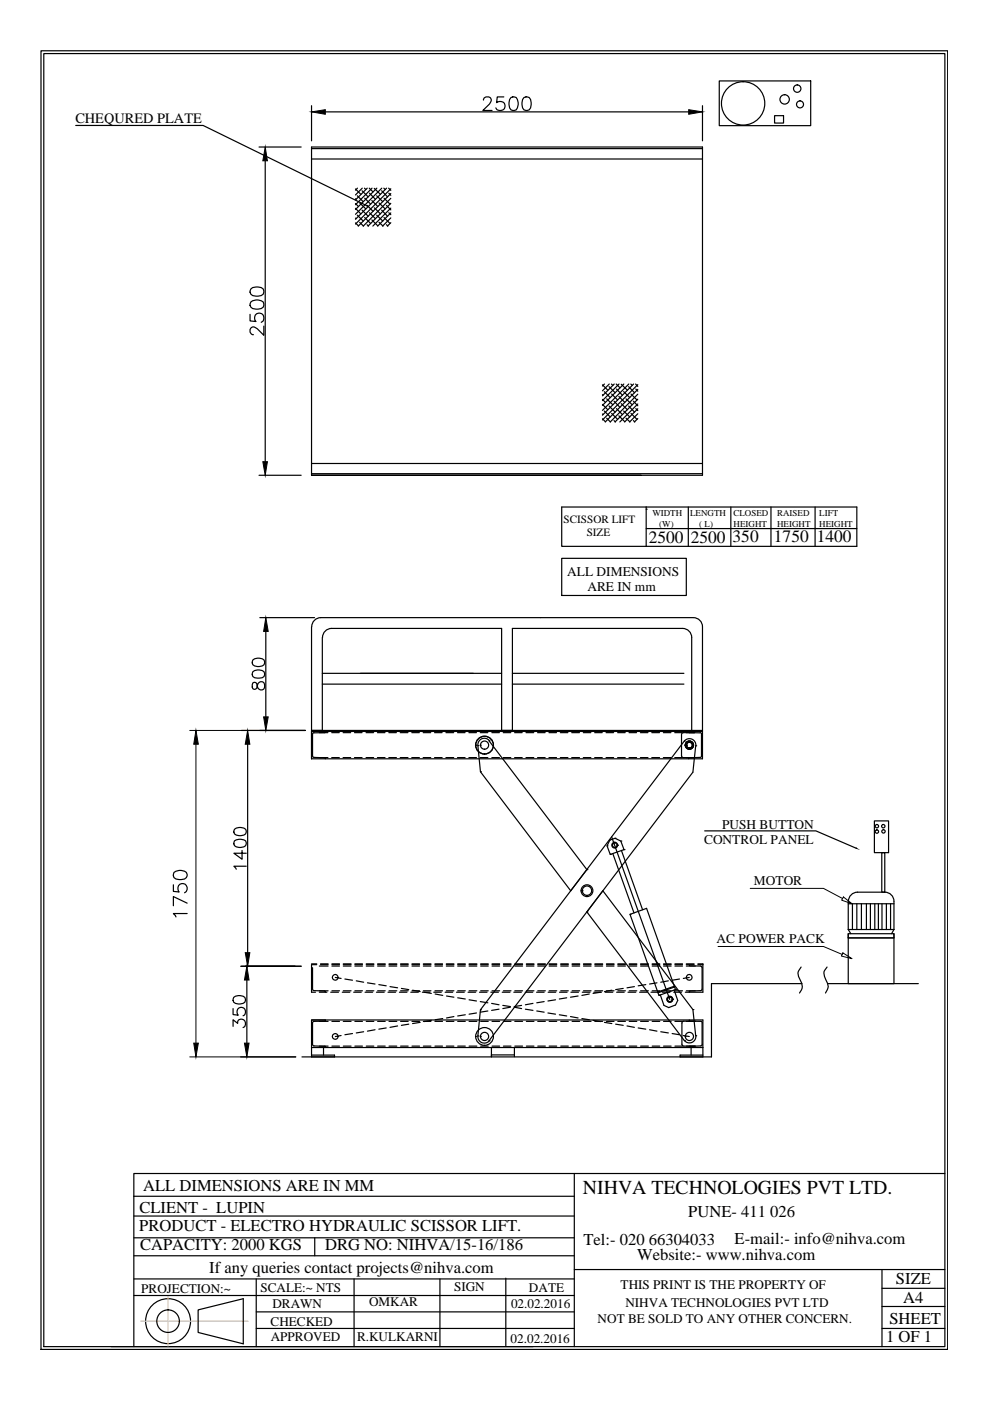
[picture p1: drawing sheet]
<svg xmlns="http://www.w3.org/2000/svg" width="210mm" height="297mm" viewBox="0 0 210 297" stroke-linecap="round" stroke-linejoin="round" font-family="sans-serif">
<!-- layer: 0 -->
<g fill="none" stroke="#000" stroke-width=".25">
<path d="M8.7 10.8h192.2v275.3h-192.2zM9.3 11.4h191v274.1h-191zM152.5 17.2h19.4v9.4h-19.4zM16.1 26.6h27l34.8 17.1M54.9 31.2h9M56.2 34.1v63.8M66.1 22.4v7.5M66.1 33.7h82.8M66.1 31.5h82.8M69 23.7h77M75.8 39.9l-.4 .4M76.8 39.9l-1.4 1.4"/>
<path d="M77.3 39.9l.3 .3M77.9 39.9l-2.5 2.5M78.3 39.9l.8 .8M78.9 39.9l-3.5 3.5M79.3 39.9l1.4 1.3M79.9 39.9l-4.5 4.5M81 39.9l-5.6 5.5M81.4 39.9l.3 .3M82 39.9l-6.6 6.6M82.4 39.9l.5 .5M102.5 21.2a.65 .65 0 0 1 .6-.7h.5a.69 .69 0 0 1 .4 1.1l-1.6 1.8h1.9M106.8 20.5h-1.4l-.1 1.3a1.03 1.03 0 0 1 1.5 0 1.03 1.03 0 0 1-.2 1.5 1.03 1.03 0 0 1-1.5-.4"/>
<path d="M108.3 20.7a.93 .93 0 0 1 1.4 .4 2.23 2.23 0 0 1-.3 2.2 .97 .97 0 0 1-1.4-.4 2.4 2.4 0 0 1 .3-2.2zM111.1 20.7a.98 .98 0 0 1 1.4 .4 2.4 2.4 0 0 1-.3 2.2 .98 .98 0 0 1-1.4-.4 2.4 2.4 0 0 1 .3-2.2zM148.9 22.4v7.5M164.2 24.5h1.9v1.6h-1.9zM75.4 47.3l.6 .6M75.4 46.2l.1 .2M75.4 44.2l1.1 1.2M75.4 43.2l.6 .6M75.4 42.1l.1 .2M75.4 40.1l1.1 1.1M75.7 45.6l1.3 1.3M75.7 41.5l1.3 1.3"/>
<path d="M76.3 47.1l.8 .8M76.3 43l1.3 1.3M76.8 44.5l1.3 1.4M76.8 40.4l1.3 1.4M77.3 46.1l1.3 1.3M77.3 42l1.3 1.3M77.8 47.6l.3 .3M77.8 43.5l1.3 1.3M78.3 45.1l1.3 1.3M78.3 41l1.3 1.3M78.8 42.5l1.3 1.3M79.3 44l1.4 1.4"/>
<path d="M79.9 45.6l1.3 1.3M79.9 41.5l1.3 1.3M80.4 47.1l.8 .8M80.4 43l1.3 1.3M80.9 44.5l1.3 1.4M80.9 40.4l1.3 1.4M81.4 46.1l1.3 1.3M81.4 42l1.3 1.3M81.9 47.6l.3 .3M81.9 43.5l1 1M82.4 45.1l.5 .4M82.4 41l.5 .4"/>
<path d="M82.9 40l-7.5 7.5M82.9 41l-6.9 6.9M82.9 42.1l-5.9 5.8M82.9 43.1l-4.9 4.8M82.9 44.1l-3.8 3.8M82.9 45.1l-2.8 2.8-1.3-1.3M82.9 46.2l-1.8 1.7M82.9 47.2l-.8 .7M53 66.6v1.4l1.3 .2a1.02 1.02 0 0 1 0-1.6 1.02 1.02 0 0 1 1.5 .3 1.02 1.02 0 0 1-.4 1.4M53.2 64a2.2 2.2 0 0 1 2.6 0 .97 .97 0 0 1-.4 1.4 2.4 2.4 0 0 1-2.2-.3l-.2-.4zM53.2 61.3a2.2 2.2 0 0 1 2.6 0 .98 .98 0 0 1-.4 1.4 2.4 2.4 0 0 1-2.2-.3l-.2-.5zM55.9 69.1v2l-1.4-1.4a.89 .89 0 0 0-1.3-.1l-.2 .3a.95 .95 0 0 0 .6 1.1h.1"/>
<path d="M66.1 98.3h82.8M127.7 88.8l.7 .6M127.7 87.8l.2 .1M127.7 85.7l1.2 1.2M127.7 84.7l.7 .6M127.7 83.7l.2 .1M127.7 81.6l1.2 1.1M128.1 87.1l1.3 1.3M128.1 83l1.3 1.3M128.2 81.4l-.5 .4M128.6 88.7l.8 .8M128.6 84.6l1.3 1.2"/>
<path d="M129.1 86.1l1.3 1.3M129.1 82l1.3 1.3M129.2 81.4l-1.5 1.5M129.6 81.4l.3 .3M129.7 87.6l1.3 1.3M129.7 83.5l1.3 1.3M130.2 89.2l.3 .3M130.2 85.1l1.3 1.3M130.2 81.4l-2.5 2.5M130.7 81.4l.8 .8M130.7 86.6l1.3 1.3M130.7 82.5l1.3 1.3"/>
<path d="M131.2 88.2l1.3 1.2M131.2 84l1.3 1.3M131.2 81.4l-3.5 3.5M131.7 85.6l1.3 1.3M131.7 81.5l1.3 1.2M132.2 87.1l1.3 1.3M132.2 83l1.3 1.3M132.3 81.4l-4.6 4.6M132.7 88.7l.9 .8M132.7 84.6l1.3 1.2M133.3 86.1l1.2 1.3M133.3 82l1.2 1.3"/>
<path d="M133.3 81.4l-5.6 5.6M133.7 81.4l.3 .3M133.8 87.6l1.3 1.3M133.8 83.5l1.3 1.3M134.3 89.2l.3 .3M134.3 85.1l.9 .9M134.3 81.4l-6.6 6.6M134.8 81.4l.4 .5M134.8 86.6l.4 .5M134.8 82.5l.4 .4M135.2 81.5l-7.5 7.5M135.2 82.6l-6.9 6.9"/>
<path d="M135.2 83.6l-5.8 5.9M135.2 84.6l-4.8 4.9M135.2 85.7l-3.8 3.8M135.2 86.7l-2.8 2.8M135.2 87.7l-1.7 1.8M135.2 88.7l-.7 .8M54.9 100.8h9M66.1 100.8v-69.6h82.8v69.6h-82.8h69.8M66.1 100.4h82.8M119.1 107.5h62.6v8.3h-62.6zM119.1 118.4h26.4v7.9h-26.4zM137 108h.1"/>
<path d="M137 107.5v8.3M137 112.1h44.7M145.9 107.5v8.3M155 107.5v8.3M163.5 107.5v8.3M172.8 107.5v8.3M53.6 139.9a1.99 1.99 0 0 1 2.4 0 .87 .87 0 0 1-.4 1.3 2.1 2.1 0 0 1-2-.3l-.1-.3zM55.1 131h11.6M56.4 133.9v18.1M68.3 135.2v19.7M68.4 135.2a1.93 1.93 0 0 1 1.9-2h36.1v21.7h2.2v-21.7h36.1a1.93 1.93 0 0 1 2 2v19.7M147 131h-79a1.93 1.93 0 0 0-1.9 1.9"/>
<path d="M147 131a1.93 1.93 0 0 1 1.9 1.9v28h-82.8v-28M51.2 154.9h13.5M52.5 157.8v44.2M53.6 144.8a.94 .94 0 0 0 .3 1.3h.2a1.29 1.29 0 0 0 .6-1.2 .74 .74 0 0 1 .8-.4 .74 .74 0 0 1 .6 .7v.5a.77 .77 0 0 1-.8 .6 .77 .77 0 0 1-.7-.7l-.1-.6a.51 .51 0 0 0-.9-.2zM53.6 142.4a1.99 1.99 0 0 1 2.4 0 .87 .87 0 0 1-.4 1.3 2.47 2.47 0 0 1-2-.3l-.1-.3zM66.1 155.1h82.8M66.1 154.9h82.8M67.7 155.3h1.8M68.3 142.8h38.1M68.3 145h38.1M69 155.1v.1M69 155.2l-.2 .1h-2.2l-.3 .4v4.7l.3 .2 2.2 .1"/>
<path d="M70.3 155.3h1.6M72.7 155.3h1.7M75.2 155.3h1.6M77.6 155.3h1.6M80 155.3h1.6M82.4 155.3h1.6M84.9 155.3h1.6M87.3 155.3h1.6M89.7 155.3h1.6M92.1 155.3h1.6M94.5 155.3h1.7M97 155.3h1.6"/>
<path d="M99.4 155.3h1.6M100.8 158h.1M101.3 158.1h.1M101.8 158h.1M101.8 155.3h1.6M103.7 157.1l20.7 27.3-3.4 4.5-19.1-25.3-.6-5.5M103.7 157.1h.1M103.7 157a1.38 1.38 0 0 0-1.5-.4 1.38 1.38 0 0 0-.9 1.4M104.3 155.3h1.6M106.7 155.3h1.6M108.6 142.8h36.4M108.6 145h36.4"/>
<path d="M109.1 155.3h1.6M111.5 155.3h1.7M114 155.3h1.6M116.4 155.3h1.6M118.8 155.3h1.6M121.2 155.3h1.7M123.7 155.3h1.6M126.1 155.3h1.6M128.5 155.3h1.6M131 155.3h1.6M133.4 155.3h1.6M135.8 155.3h1.6"/>
<path d="M138.2 155.3h1.6M140.6 155.3h1.7M143.1 155.3h1.6M144.5 155.8v4.4l.4 .4M144.9 155.3h2.4M144.9 155.3l-.4 .4M145.1 157.1l-43.2 57-.6 5.5M145.1 157.1h.1M145.1 157.1a1.38 1.38 0 0 1 1.6-.4 1.38 1.38 0 0 1 .8 1.4M145.3 158h.1M145.5 158h.1M146 155.1l.2 .2"/>
<path d="M146.1 155.3l2.3 .1M147.5 158.1h.1M147.5 158.1l-.6 5.6-43.2 57M148.5 155.3l.3 .4M148.7 155.7v4.6M49.7 178.3a2.19 2.19 0 0 1 2.4 0 .87 .87 0 0 1-.4 1.2 2.1 2.1 0 0 1-2-.2l-.1-.4zM49.7 175.8a1.99 1.99 0 0 1 2.4 0 .83 .83 0 0 1-.4 1.3 2.1 2.1 0 0 1-2-.3l-.1-.4zM67.7 160.6h1.8M68.9 160.6l.1 .2M69 160.8v.1M70.3 160.6h1.6M72.7 160.6h1.7"/>
<path d="M75.2 160.6h1.6M77.6 160.6h1.6M80 160.6h1.6M82.4 160.6h1.6M84.9 160.6h1.6M87.3 160.6h1.6M89.7 160.6h1.6M92.1 160.6h1.6M94.5 160.6h1.7M97 160.6h1.6M99.4 160.6h1.6M101.8 160.6h1.6"/>
<path d="M101.9 163.6h.1M104.3 160.6h1.6M106.7 160.6h1.6M109.1 160.6h1.6M111.5 160.6h1.7M114 160.6h1.6M116.4 160.6h1.6M118.8 160.6h1.6M121.2 160.6h1.7M123.7 160.6h1.6M126.1 160.6h1.6M128.5 160.6h1.6"/>
<path d="M128.7 179.3h.1M129.3 178.1l1.1-.4 1.2 .6 .7 1.8-2.9 1.1-.7-1.9zM129.7 177.4l12.3 34.5M130.4 177.7h.1M130.8 179.2h.1M130.9 179.2h.1M131 160.6h1.6M131.6 178.3h.1M133.4 160.6h1.6M135.8 160.6h1.6M138.2 160.6h1.6M140.6 160.6h1.7"/>
<path d="M143.1 160.6h1.6M144.9 160.6h2.4M146 160.8v.1M146.2 160.6l-.2 .2M148.4 160.6l-2.3 .1M148.8 160.3l-.3 .3M149.4 176.2h23.6l8.5 3.6M185.4 174h3v6.8h-3zM36.8 187.6v1.4l1.2 .1a1.03 1.03 0 0 1 0-1.5 1.03 1.03 0 0 1 1.5 .2 1.03 1.03 0 0 1-.4 1.5M36.9 185a2.2 2.2 0 0 1 2.6 0 .91 .91 0 0 1-.4 1.4 2.46 2.46 0 0 1-2.2-.3l-.1-.4zM39.7 193.7h-2.9l.5 .7M39.7 191.5l-2.9-1.4v1.9"/>
<path d="M51.3 180.3v1.9l-1.7-1.3h2.6M52.2 183.7h-2.6l.5 .6M123.2 188.9h.1M123.4 188.9h.1M124.4 193.4h.1M124.4 184.4h.1M129.4 181.2h.1M129.9 181l4.5 12.6M131.8 180.3l4.4 12.6M132.3 180.1h.1M133.6 193.9l3.5-1.3 6.1 17.2-3.5 1.2zM133.6 193.9h.1"/>
<path d="M179.8 198v10.5h9.7v-10.5M179.8 198h9.7v.9h-9.7zM179.8 191.1v6M179.8 198.9h9.7M179.8 197.1l.6 .9M179.8 197.1h9.7M179.8 191.6h9.7M180.7 191.6v5.5M181.7 191.6v5.5M182.6 191.6v5.5M183.7 191.6v5.5M184.5 191.6v5.5"/>
<path d="M185.5 191.6v5.5M186.2 191.6v5.5M187 180.8h.6v8.4h-.6zM187 191.6v5.5M187.6 189.2h-5.8a1.93 1.93 0 0 0-1.9 1.9M187.6 189.2a1.93 1.93 0 0 1 1.9 1.9v6M187.9 191.6v5.5M188.8 191.6v5.5M189.5 197.1l-.5 .9M49.4 217.6v-1.4l1 .8a.86 .86 0 0 1 1-.9 .86 .86 0 0 1 .6 1.1l-.1 .4-.4 .3M49.4 213.8v1.3l1.1 .1a.94 .94 0 0 1 0-1.4 .94 .94 0 0 1 1.4 .2 .94 .94 0 0 1-.4 1.4M49.5 211.5a1.99 1.99 0 0 1 2.4 0 .87 .87 0 0 1-.4 1.2 2.1 2.1 0 0 1-2-.2l-.1-.4z"/>
<path d="M51 204.9h12.9M52.3 207.8v13.4M66.1 216.3h2.9v.1M66.1 204.4h1.1M66.3 216.9v4.7l.3 .2h2.2M66.3 205.2l.1 4.7 2.4 .2 .2 .3M67.2 204.5h-1.1v5.9h.8M67.7 216.5h1.9M67.7 210.4h1.6M67.7 210.1h1.9M67.7 204.8h1.9M68 204.5h1.6"/>
<path d="M68 204.4h1.6M69 216.4l-.2 .1h-2.2l-.3 .4M70.1 210.4h1.7M70.4 216.5h1.6M70.4 210.1h1.6M70.4 204.5h1.6M70.4 204.8h1.6M70.4 204.4h1.6M71.1 207.2l1.2 .2M72.3 219.6l-1.2 .2M72.6 210.4h1.6M72.8 216.5h1.6"/>
<path d="M72.8 210.1h1.6M72.8 204.5h1.6M72.8 204.8h1.6M72.8 204.4h1.6M73.1 207.6l1.6 .2M74.7 219.1l-1.6 .3M75 210.4h1.6M75.2 216.5h1.6M75.2 210.1h1.6M75.2 204.5h1.6M75.2 204.8h1.6M75.2 204.4h1.6"/>
<path d="M75.5 208l1.6 .3M77.1 218.8l-1.6 .2M77.4 210.4h1.6M77.7 216.5h1.6M77.7 210.1h1.6M77.7 204.5h1.6M77.7 204.8h1.6M77.7 204.4h1.6M77.9 208.4l1.6 .2M79.5 218.3l-1.6 .3M79.8 210.4h1.7M80.1 216.5h1.6"/>
<path d="M80.1 210.1h1.6M80.1 204.5h1.6M80.1 204.8h1.6M80.1 204.4h1.6M80.3 208.8l1.6 .2M81.9 217.9l-1.6 .3M82.3 210.4h1.6M82.5 216.5h1.6M82.5 210.1h1.6M82.5 204.5h1.6M82.5 204.8h1.6M82.5 204.4h1.6"/>
<path d="M82.7 209.2l1.6 .2M84.3 217.5l-1.6 .3M84.7 210.4h1.6M84.9 216.5h1.6M84.9 210.1h1.6M84.9 204.5h1.6M84.9 204.8h1.6M84.9 204.4h1.6M85.1 209.6l1.6 .2M86.7 217.1l-1.6 .3M87.1 210.4h1.6M87.3 216.5h1.7"/>
<path d="M87.3 210.1h1.7M87.3 204.5h1.7M87.3 204.8h1.7M87.3 204.4h1.7M87.5 209.9l1.6 .3M89.1 216.8l-1.6 .2M89.5 210.4h1.7M89.8 216.5h1.6M89.8 210.1h1.6M89.8 204.5h1.6M89.8 204.8h1.6M89.8 204.4h1.6"/>
<path d="M89.9 210.4l1.6 .2M91.5 216.3l-1.6 .3M92 210.4h1.6M92.2 216.5h1.6M92.2 210.1h1.6M92.2 204.5h1.6M92.2 204.8h1.6M92.2 204.4h1.6M92.3 210.7l1.6 .3M93.9 216l-1.6 .2M94.4 210.4h1.6M94.6 216.5h1.6"/>
<path d="M94.6 210.1h1.6M94.6 204.5h1.6M94.6 204.8h1.6M94.6 204.4h1.6M94.7 211.2l1.5 .2M96.2 215.5l-1.5 .3M96.8 210.4h1.6M97 216.5h1.7M97 210.1h1.7M97 204.5h1.7M97 204.8h1.7M97 204.4h1.7"/>
<path d="M97 211.6l1.7 .2M98.7 215.2l-1.7 .2M99.2 210.4h1.7M99.5 216.5h1.6M99.5 210.1h1.6M99.5 204.5h1.6M99.5 204.8h1.6M99.5 204.4h1.6M99.5 212l1.5 .2M100.8 219.8h.1M101 214.8l-1.5 .2M101.3 219.6h.1"/>
<path d="M101.3 219.6a1.38 1.38 0 0 0 .9 1.5 1.38 1.38 0 0 0 1.5-.4M101.7 210.4h1.6M101.8 219.8h.1M101.8 212.4l1.6 .2M101.9 214.1h.1M101.9 216.5h1.6M101.9 210.1h1.6M101.9 204.5h1.6M101.9 204.8h1.6M101.9 204.4h1.6M103.4 214.3l-1.6 .3M104.1 210.4h1.6"/>
<path d="M104.2 212.7l1.6 .3M104.3 216.5h1.6M104.3 210.1h1.6M104.3 204.5h1.6M104.3 204.8h1.6M104.3 204.4h1.6M105.8 214l-1.6 .2M106.5 210.4h1.6M106.6 213.2l1.6 .2M106.7 216.5h1.6M106.7 210.1h1.6M106.7 204.5h1.6"/>
<path d="M106.7 204.8h1.6M106.7 204.4h1.6M108.2 213.5l-1.6 .3M108.9 210.4h1.6M109 213.5l1.6 .3M109.1 216.5h1.7M109.1 210.1h1.7M109.1 204.5h1.7M109.1 204.8h1.7M109.1 204.4h1.7M110.6 213.2l-1.6 .2M111.4 210.4h1.6"/>
<path d="M111.4 214l1.6 .2M111.6 216.5h1.6M111.6 210.1h1.6M111.6 204.5h1.6M111.6 204.8h1.6M111.6 204.4h1.6M113 212.7l-1.6 .3M113.8 210.4h1.6M113.8 214.3l1.6 .3M114 216.5h1.6M114 210.1h1.6M114 204.5h1.6"/>
<path d="M114 204.8h1.6M114 204.4h1.6M115.4 212.4l-1.6 .2M116.2 214.8l1.6 .2M116.2 210.4h1.6M116.4 216.5h1.6M116.4 210.1h1.6M116.4 204.5h1.6M116.4 204.8h1.6M116.4 204.4h1.6M117.8 212l-1.6 .2M118.6 215.2l1.6 .2"/>
<path d="M118.6 210.4h1.6M118.9 216.5h1.6M118.9 210.1h1.6M118.9 204.5h1.6M118.9 204.8h1.6M118.9 204.4h1.6M120.2 211.6l-1.6 .2M121 215.5l1.6 .3M121 210.4h1.7M121.3 216.5h1.6M121.3 210.1h1.6M121.3 204.5h1.6"/>
<path d="M121.3 204.8h1.6M121.3 204.4h1.6M122.6 211.2l-1.6 .2M123.4 216l1.5 .2M123.5 210.4h1.6M123.7 216.5h1.6M123.7 210.1h1.6M123.7 204.5h1.6M123.7 204.8h1.6M123.7 204.4h1.6M124.9 210.7l-1.5 .3M125.7 216.3l1.7 .3"/>
<path d="M125.9 210.4h1.6M126.1 216.5h1.7M126.1 210.1h1.7M126.1 204.5h1.7M126.1 204.8h1.7M126.1 204.4h1.7M127.4 210.4l-1.7 .2M128.2 216.8l1.5 .2M128.3 210.4h1.6M128.6 216.5h1.6M128.6 210.1h1.6M128.6 204.5h1.6"/>
<path d="M128.6 204.8h1.6M128.6 204.4h1.6M129.7 209.9l-1.5 .3M130.5 217.1l1.6 .3M130.7 210.4h1.6M131 216.5h1.6M131 210.1h1.6M131 204.5h1.6M131 204.8h1.6M131 204.4h1.6M132.1 209.6l-1.6 .2M132.9 217.5l1.6 .3"/>
<path d="M133.2 210.4h1.6M133.4 216.5h1.6M133.4 210.1h1.6M133.4 204.5h1.6M133.4 204.8h1.6M133.4 204.4h1.6M134.5 209.2l-1.6 .2M135.3 217.9l1.6 .3M135.6 210.4h1.6M135.8 216.5h1.7M135.8 210.1h1.7M135.8 204.5h1.7"/>
<path d="M135.8 204.8h1.7M135.8 204.4h1.7M136.9 208.8l-1.6 .2M137.7 218.3l1.6 .3M138 210.4h1.6M138.3 216.5h1.6M138.3 210.1h1.6M138.3 204.5h1.6M138.3 204.8h1.6M138.3 204.4h1.6M139.3 208.4l-1.6 .2M139.7 211h.1"/>
<path d="M140.1 218.8l1.6 .2M140.4 210.4h1.6M140.7 216.5h1.6M140.7 210.1h1.6M140.7 204.5h1.6M140.7 204.8h1.6M140.7 204.4h1.6M141.7 208l-1.6 .3M142.5 211.9h.1M142.5 219.1l1.6 .3M142.6 211.9h.1M142.8 210.4h1.7"/>
<path d="M142.9 209.9l.8 2.2-.5 1-1.4 .5-1-.4-.8-2.2M143 209.1l-3.5 1.2M143 209.3l-3.5 1.2M143.1 216.5h1.6M143.1 210.1h1.6M143.1 204.5h1.6M143.1 204.8h1.6M143.1 204.4h1.6M143.2 209.8h.1M144.1 207.6l-1.6 .2M144.6 216.9v4.7l.4 .2h2.4M144.9 219.6l1.2 .2"/>
<path d="M145.3 219.8h.1M145.5 210.1h1.9M145.5 204.5h1.7M145.5 204.8h1.9M145.5 204.4h1.7M146.1 216.3l.2 .2h2.3l.3 .4M146.1 204.7l.2 .1h2.3l.3 .4-.1 4.7-2.5 .2-.2 .3M146.1 207.2l-1.2 .2M146.9 214.1h.1M147.4 216.5h-2.4l-.4 .4M147.5 219.6l-.6-5.5-19.1-25.2-3.4 4.5 20.7 27.2M147.5 219.6h.1"/>
<path d="M147.5 219.6a1.38 1.38 0 0 1-.8 1.4 1.38 1.38 0 0 1-1.6-.4M148 204.4h1v6h-3.7M148 204.5h1M148.9 216.9v4.6M169.9 205a1.94 1.94 0 0 0-.3 2.7 2.11 2.11 0 0 1-.1 2.8M170 208.5h-19.2v15.6h-86.8M175.4 205a1.88 1.88 0 0 0-.3 2.7 2.05 2.05 0 0 1-.1 2.8M175.5 208.5h19.2M51 224.1h11.7M66.1 222.1h82.9M66.1 222.1v-5.8h82.9v7.8M66.1 222.1v2"/>
<path d="M66.1 223.7h4.8v.4M67.7 221.8h1.9M68.6 222.1v1.6M68.9 221.8l.1 .1M69 222v.1M70.4 221.8h1.6M72.8 221.8h1.6M75.2 221.8h1.6M77.7 221.8h1.6M80.1 221.8h1.6M82.5 221.8h1.6M84.9 221.8h1.6"/>
<path d="M87.3 221.8h1.7M89.8 221.8h1.6M92.2 221.8h1.6M94.6 221.8h1.6M97 221.8h1.7M99.5 221.8h1.6M101.9 221.8h1.6M103.7 220.7h.1M104.2 222.1v1.9M104.3 221.8h1.6M106.7 221.8h1.6M109.1 223.7h-4.9v.4"/>
<path d="M109.1 222.1v1.9M109.1 221.8h1.7M111.6 221.8h1.6M114 221.8h1.6M116.4 221.8h1.6M118.9 221.8h1.6M121.3 221.8h1.6M123.7 221.8h1.6M126.1 221.8h1.7M128.6 221.8h1.6M131 221.8h1.6M133.4 221.8h1.6"/>
<path d="M135.8 221.8h1.7M138.3 221.8h1.6M140.7 221.8h1.6M143.1 221.8h1.6M145.1 220.6h.1M146.1 222v.1M146.3 221.8l-.2 .1M146.5 222.1v1.6M148.9 221.4l-.3 .4h-2.3M149 223.7h-4.8v.4M28.4 253.6v31.9M28.4 253.6h93.4"/>
<path d="M28.4 257.8h93.4M121.8 248.8h-93.4v4.8M121.8 248.8v36.7M121.8 248.8h78.5M28.4 274.7h93.4M28.4 271.2h93.4M28.4 266.2h93.4M28.4 262.4h93.4M42 277.7l9.6-2.3v9.5l-9.6-2.4zM54.3 271.2v14.3M54.3 278.1h67.5M66.7 262.4v3.8"/>
<path d="M75.1 271.2v14.3M93.3 271.2v14.3M107.2 271v14.3M121.8 269.2h78.5M187 269.2v16.3M187 277h13.3M187 273.1h13.3M23.6 285.5h89.4M54.3 281.7h67.5M187 281.7h13.3"/>
<circle cx="169" cy="18.8" r=".78"/>
<circle cx="157.6" cy="21.9" r="4.6"/>
<circle cx="166.4" cy="21.1" r=".99"/>
<circle cx="169.6" cy="22.1" r=".74"/>
<circle cx="102.7" cy="158" r="1.88"/>
<circle cx="102.7" cy="158" r=".87"/>
<circle cx="146.2" cy="158" r=".61"/>
<circle cx="146.2" cy="158" r=".87"/>
<circle cx="130.3" cy="179.2" r=".61"/>
<circle cx="130.3" cy="179.2" r=".49"/>
<circle cx="185.9" cy="176.3" r=".36"/>
<circle cx="185.9" cy="175.2" r=".36"/>
<circle cx="187.3" cy="175.2" r=".36"/>
<circle cx="187.3" cy="176.3" r=".36"/>
<circle cx="124.5" cy="188.8" r="1.25"/>
<circle cx="124.5" cy="188.8" r=".99"/>
<circle cx="71.1" cy="207.2" r=".6"/>
<circle cx="71.1" cy="219.7" r=".6"/>
<circle cx="102.7" cy="219.7" r="1.88"/>
<circle cx="102.7" cy="219.7" r=".87"/>
<circle cx="142" cy="211.9" r=".61"/>
<circle cx="142" cy="211.9" r=".49"/>
<circle cx="146.1" cy="207.2" r=".62"/>
<circle cx="146.2" cy="219.7" r=".87"/>
<circle cx="35.6" cy="280.1" r="2.39"/>
<circle cx="35.6" cy="280.1" r="4.8"/>
</g>
<g fill="#000" stroke="#000" stroke-width=".21">
<path d="M56.2 31.2l.5 2.9h-1zM66.1 23.7l2.9-.4v.9zM146 23.3l2.9 .4-2.9 .5zM77.8 43.7h.1zM55.7 97.9h1l-.5 2.9zM56.4 131l.5 2.9h-1zM41.5 154.9l.6 2.9h-1zM52.5 154.9l.5 2.9h-1zM55.9 152h1l-.5 2.9zM181.5 179.8l.2 .1zM52.3 204.9l.5 2.9h-1zM52 202h1l-.5 2.9z"/>
<path d="M41.1 221.2h1l-.6 2.9zM51.8 221.2h1l-.5 2.9z"/>
</g>
<path d="M40.2 154.9h24.5M41.5 157.8v63.4M159.1 188.4h15.5l4.1 2.1M178.8 190.2l1.9 1.4-2.3-.7zM152.2 200.7h22.4l4 1.7M178.7 202l2 1.3-2.3-.6zM40.2 224.1h22.5" fill="none" stroke="#000" stroke-width=".21"/>
<!-- layer: CENTER -->
<path d="M35.6 274.9v10.5M29.8 280.1h22.8" fill="none" stroke="#ffbf7f" stroke-width=".25"/>
<text font-size="4.2" x="123.6" y="253.2">NIHVA TECHNOLOGIES PVT LTD.</text>
<g font-size="3.7">
<text x="137.6" y="115.1">2500</text>
<text x="146.5" y="115.1">2500</text>
<text x="155.3" y="115">350</text>
<text x="164.1" y="115">1750</text>
<text x="173.2" y="115">1400</text>
</g>
<g font-size="3.5">
<text x="29.6" y="257.1">CLIENT - LUPIN</text>
<text x="30.4" y="252.5">ALL DIMENSIONS ARE IN MM</text>
<text x="145.9" y="258">PUNE- 411 026</text>
<text x="29.5" y="261">PRODUCT - ELECTRO HYDRAULIC SCISSOR LIFT.</text>
<text x="123.7" y="263.9">Tel:- 020 66304033</text>
<text x="155.8" y="263.8">E-mail:- info@nihva.com</text>
<text x="29.7" y="265.1">CAPACITY: 2000 KGS</text>
<text x="44.4" y="269.8">If any queries contact projects@nihva.com</text>
<text x="68.9" y="265.1">DRG NO: NIHVA/15-16/186</text>
<text x="135.1" y="267.2">Website:- www.nihva.com</text>
<text x="190" y="272.3">SIZE</text>
<text x="188.6" y="280.7">SHEET</text>
<text x="191.5" y="276.3">A4</text>
<text x="187.9" y="284.6">1 OF 1</text>
</g>
<text font-size="3" x="16" y="26">CHEQURED PLATE</text>
<g font-size="2.8">
<text x="120.3" y="122.1">ALL DIMENSIONS</text>
<text x="124.5" y="125.3">ARE IN mm</text>
<text x="149.3" y="179">CONTROL PANEL</text>
<text x="153.1" y="175.8">PUSH BUTTON</text>
<text x="159.9" y="187.7">MOTOR</text>
<text x="151.9" y="200">AC POWER PACK</text>
<text x="29.9" y="274">PROJECTION:~</text>
<text x="55.2" y="273.9">SCALE:~ NTS</text>
<text x="96.3" y="273.8">SIGN</text>
<text x="112.2" y="273.9">DATE</text>
<text x="131.6" y="273.3">THIS PRINT IS THE PROPERTY OF</text>
<text x="57.4" y="281.1">CHECKED</text>
<text x="57.8" y="277.3">DRAWN</text>
<text x="78.2" y="277">OMKAR</text>
<text x="108.3" y="277.3">02.02.2016</text>
<text x="126.7" y="280.6">NOT BE SOLD TO ANY OTHER CONCERN.</text>
<text x="132.6" y="277.1">NIHVA TECHNOLOGIES PVT LTD</text>
<text x="57.4" y="284.4">APPROVED</text>
<text x="75.7" y="284.3">R.KULKARNI</text>
<text x="108.3" y="284.7">02.02.2016</text>
</g>
<g font-size="2.4">
<text x="119.5" y="111">SCISSOR LIFT</text>
<text x="124.4" y="113.7">SIZE</text>
</g>
<g font-size="1.9">
<text x="138.3" y="109.5">WIDTH</text>
<text x="139.8" y="111.6">(W)</text>
<text x="146.3" y="109.4">LENGTH</text>
<text x="148.3" y="111.6">( L)</text>
<text x="155.5" y="109.5">CLOSED</text>
<text x="155.5" y="111.6">HEIGHT</text>
<text x="164.8" y="109.5">RAISED</text>
<text x="164.8" y="111.6">HEIGHT</text>
<text x="173.7" y="109.5">LIFT</text>
<text x="173.7" y="111.6">HEIGHT</text>
</g>
</svg>
